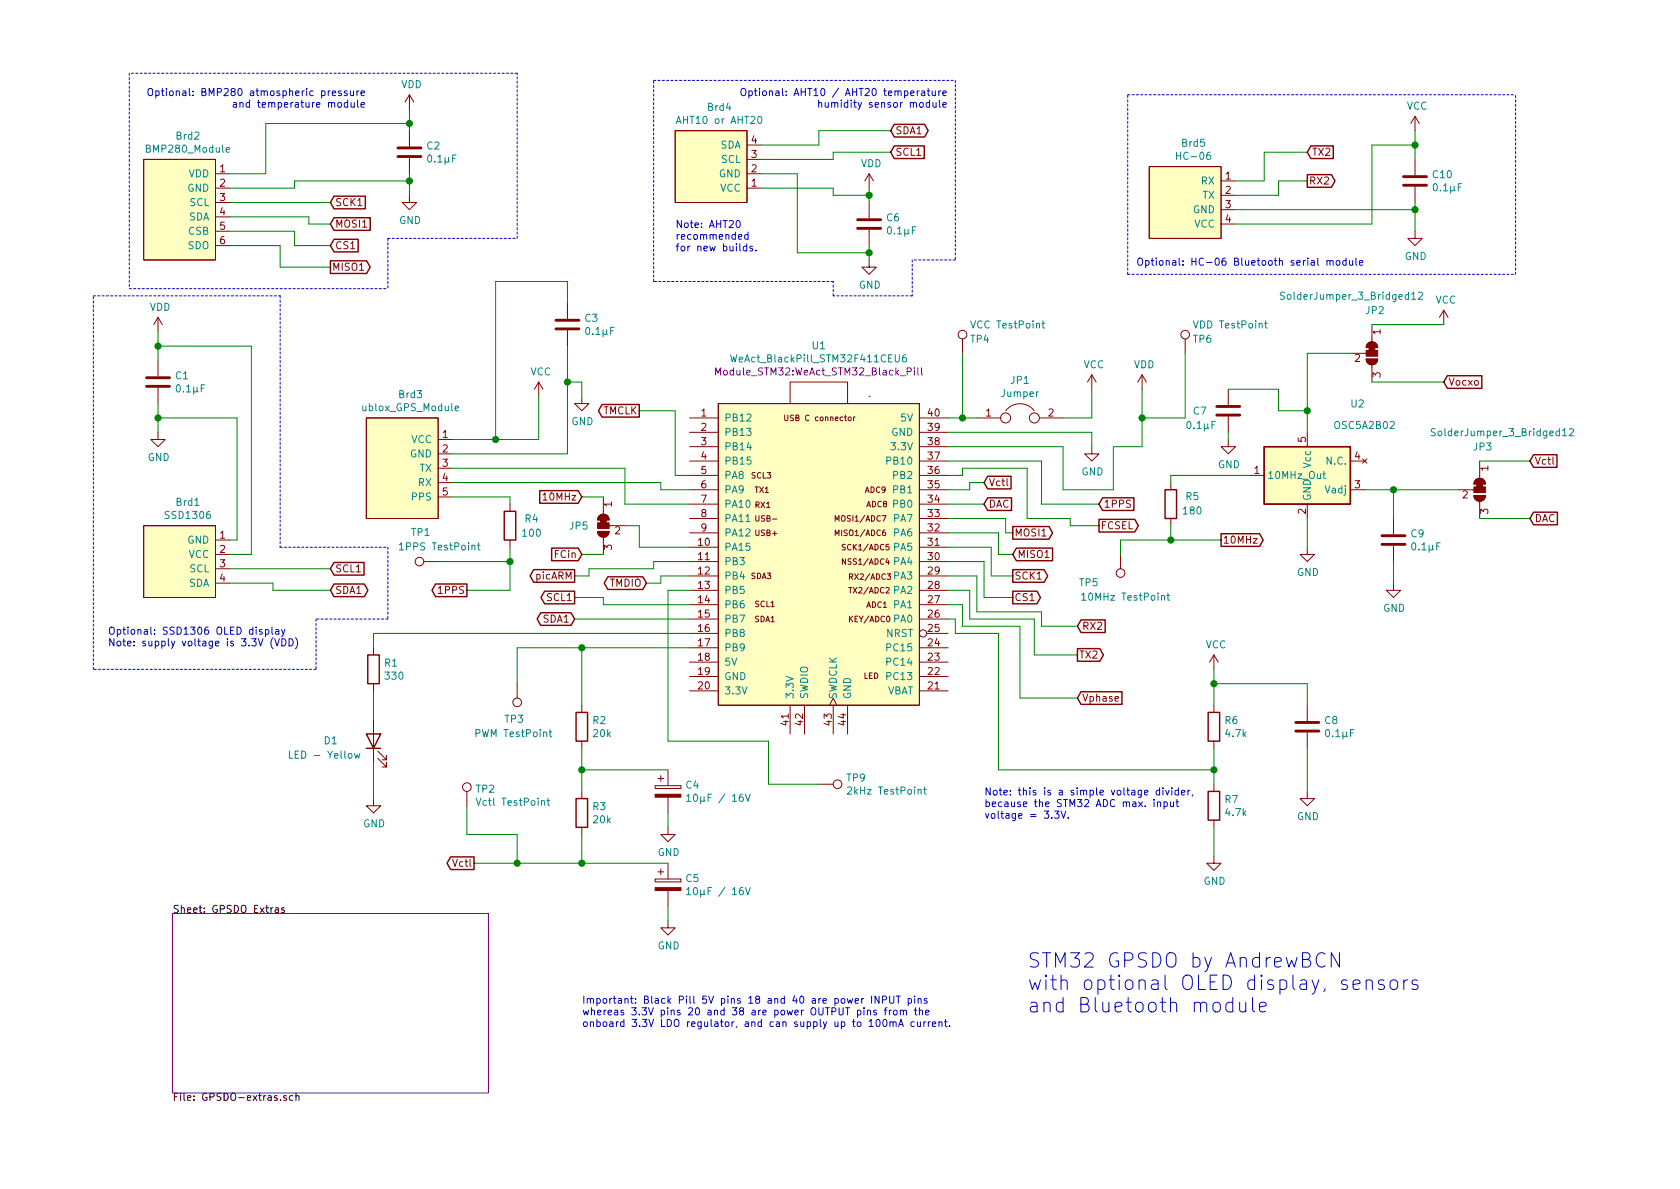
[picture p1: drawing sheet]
<svg xmlns="http://www.w3.org/2000/svg" width="297mm" height="210mm" viewBox="0 0 297 210" stroke-linecap="round" stroke-linejoin="round" font-family="sans-serif">
<path d="M126.5 66.3v-1.3l.4 1 .5-1v1.3M161.7 65v.2M161.7 65.5v.8M162.3 65v1.1l.2 .2M162.9 65v1.1l.2 .2M30.5 161.5h55.9v31.8h-55.9z" fill="none" stroke="#840084" stroke-width=".18"/>
<path d="M48.7 160.6h.5v.8M49.2 160.8l-.4 .1-.2 .2 .1 .2h.5M50.3 160.6l-.3-.1-.2 .2v.2l.5 .1v.3h-.5M50.6 193.8l-.3-.1-.2 .2 .1 .2 .4 .1v.3h-.5M51.8 193.8l-.4-.1-.2 .3 .1 .5h.5M52.3 193.9l.2-.2 .3 .1 .1 .8M52.3 193.3v1.3" fill="none" stroke="#000" stroke-width=".18"/>
<g fill="none" stroke="#840000" stroke-width=".18">
<path d="M72.4 16.8l-.8 1.2M72.4 16.8v2.5M72.4 16.8l.8 1.2M25.4 28.2h12.7v17.8h-12.7zM38.1 30.7h2.5M38.1 33.3h2.5M38.1 35.8h2.5M38.1 38.3h2.5M72.4 34.5v1.3h1.3l-1.3 1.3-1.3-1.3h1.3M72.4 23.1v2.8M72.4 27.9v2.8M119.4 23.1h12.7v12.7h-12.7z"/>
<path d="M132.1 30.7h2.5M132.1 33.3h2.5M132.1 28.2h2.5M132.1 25.6h2.5M153.7 30.7l-.8 1.3M153.7 30.7v2.6M153.7 35.8v2.8M153.7 30.7l.7 1.3M203.2 29.5h12.7v12.7h-12.7zM215.9 32h2.5M215.9 34.5h2.5M215.9 37.1h2.5"/>
<path d="M215.9 39.6h2.5M250.2 20.6v2.5M250.2 28.2v2.8M250.2 33v2.8M250.2 20.6l-.8 1.2M250.2 20.6l.8 1.2M27.9 56.1v2.6M27.9 56.1l-.7 1.3M27.9 56.1l.8 1.3M38.1 40.9h2.5M38.1 43.4h2.5M100.3 53.6v2.8"/>
<path d="M100.3 58.4v2.8M153.7 46v1.2h1.2l-1.2 1.3-1.3-1.3h1.3M153.7 40.6v2.8M170.2 59.9v2.6M209.5 59.9v2.6M242.6 57.4v3M250.2 40.9v1.3h1.3l-1.3 1.2-1.3-1.2h1.3M255.3 54.9l-.8 1.2M255.3 54.9v2.5M255.3 54.9l.7 1.2M27.9 76.4v1.3h1.3l-1.3 1.3-1.2-1.3h1.2M27.9 63.7v2.8"/>
<path d="M27.9 68.6v2.8M64.8 73.9h12.7v17.8h-12.7zM77.5 77.7h2.5M95.2 67.6l-.7 1.2M95.2 67.6v2.5M95.2 67.6l.8 1.2M102.9 70.1v1.3h1.2l-1.2 1.2-1.3-1.2h1.3M121.9 73.9h5.1M121.9 76.4h5.1M121.9 79h5.1M127 71.4h35.6v53.3h-35.6zM138.7 73.4v.8l.2 .2 .4-.1v-.9"/>
<path d="M139.7 71.4v-3.8h10.2v3.8M150 73.8l.2-.1 .2 .1 .1 .4-.1 .1h-.4zM150.9 73.7v.7M151.2 73.7l-.3 .2M153.7 70.1h.1M162.6 73.9h5M162.6 76.4h5M162.6 79h5M172.7 73.9h4.2M177.8 72.6a3.2 3.2 0 0 1 5.1 0M183.8 73.9h4.2M193 79v1.3h1.3l-1.3 1.2-1.2-1.2h1.2"/>
<path d="M193 66.3l-.7 1.3M193 66.3v2.5M193 66.3l.8 1.3M201.9 66.3l-.7 1.3M201.9 66.3v2.5M201.9 66.3l.8 1.3M217.2 77.7v1.3h1.2l-1.2 1.3-1.3-1.3h1.3M217.2 68.8v2.8M217.2 73.7v2.7M231.1 76.4v2.6M238.8 62.5h2.8M241.6 63.5h2a1.02 1.02 0 0 1-1 1 1.02 1.02 0 0 1-1-1z"/>
<path d="M241.8 60.8a1.02 1.02 0 0 1 1.1-.3 1.02 1.02 0 0 1 .7 1h-2zM242.6 64.5v3.1M25.4 93h12.7v12.7h-12.7zM38.1 95.5h2.5M38.1 98h2.5M74.9 99.3h2.6M77.5 80.3h2.5M77.5 82.8h2.5M77.5 85.3h2.5M77.5 87.9h2.5M90.2 89.1v1.3M90.2 95.5v1.3"/>
<path d="M96 87.5l.4-.3v1.2M96 88.4h.7M105.7 94h2a1.02 1.02 0 0 1-1 1 1.02 1.02 0 0 1-1-1zM105.9 91.3a1.02 1.02 0 0 1 1.1-.3 1.02 1.02 0 0 1 .7 .9h-2zM106.7 87.9v3M106.7 95v3M107.7 93h2.8M121.9 99.3h5.1M121.9 84.1h5.1M121.9 86.6h5.1M121.9 81.5h5.1M121.9 96.8h5.1"/>
<path d="M121.9 94.2h5.1M121.9 91.7h5.1M121.9 89.1h5.1M162.6 99.3h5M162.6 84.1h5M162.6 86.6h5M162.6 81.5h5M162.6 96.8h5M162.6 94.2h5M162.6 91.7h5M162.6 89.1h5M178.1 84.6v1.1l.1 .2"/>
<path d="M198.1 98v2.6M207 85.3v1.3M207 91.7v1.3M221 84.1h2.5M231.1 96.8v1.2h1.3l-1.3 1.3-1.2-1.3h1.2M231.1 89.1v2.6M238.8 86.6h2.5M238.8 81.5h2.5M240.9 81.1l.8 .8M241.7 81.1l-.8 .8M246.4 91.7v2.8M246.4 96.5v2.8"/>
<path d="M257.8 86.6h2.8M260.6 87.6h2a1.02 1.02 0 0 1-1 1 1.02 1.02 0 0 1-1-1zM260.8 84.9a1.02 1.02 0 0 1 1.2-.3 1.02 1.02 0 0 1 .6 1h-2zM261.6 81.5v3.1M261.6 88.6v3.1M274.6 80.8v1.1l.2 .2M38.1 100.6h2.5M38.1 103.1h2.5M66 114.5v1.3M121.9 101.8h5.1M121.9 104.4h5.1M121.9 106.9h5.1"/>
<path d="M121.9 109.5h5.1M121.9 112h5.1M121.9 114.5h5.1M121.9 117.1h5.1M121.9 119.6h5.1M162.6 101.8h5M162.6 104.4h5M162.6 106.9h5M162.6 109.5h5M162.6 114.5h5M162.6 117.1h5M162.6 119.6h5"/>
<path d="M163.8 112h3.8M214.6 115.8l-.7 1.3M214.6 115.8v2.6M214.6 115.8l.8 1.3M246.4 103.1v1.3h1.2l-1.2 1.3-1.3-1.3h1.3M66 120.9v1.3M66 127.2v7.7M66.8 134.1l1.5 1.5v-.7v.7h-.7M66.8 132.8l1.5 1.6v-.8v.8h-.7M82.5 139.9v2.6M91.4 120.9v2.5M102.9 124.7v1.3"/>
<path d="M102.9 131.1v1.2M102.9 139.9v1.3M115.8 138.9h4.6v.5h-4.6zM116.3 137.7h1M116.8 137.2v1M118.1 136.1v2.8M121.9 122.2h5.1M139.7 124.7v5.1M142.2 124.7v5.1M144.8 138.7h2.5M146.7 124.7l.6-1.3 .7 1.3M147.3 124.7v5.1"/>
<path d="M149.9 124.7v5.1M162.6 122.2h5M214.6 124.7v1.3M214.6 131.1v1.2M214.6 138.7v1.2M231.1 139.9v1.3h1.3l-1.3 1.3-1.2-1.3h1.2M231.1 124.7v2.8M231.1 129.5v2.8M66 141.2v1.3h1.3l-1.3 1.3-1.2-1.3h1.2M102.9 146.3v1.3M115.8 155.4h4.6v.6h-4.6zM116.3 154.2h1"/>
<path d="M116.8 153.7v1M118.1 146.3v1.3h1.3l-1.3 1.2-1.3-1.2h1.3M118.1 141v2.8M118.1 152.6v2.8M118.1 157.5v2.8M214.6 151.4v1.2h1.3l-1.3 1.3-1.2-1.3h1.2M214.6 145v1.3M118.1 162.8v1.3h1.3l-1.3 1.2-1.3-1.2h1.3"/>
<circle cx="170.2" cy="59.2" r=".76"/>
<circle cx="209.5" cy="59.2" r=".76"/>
<circle cx="177.8" cy="73.9" r=".89"/>
<circle cx="182.9" cy="73.9" r=".89"/>
<circle cx="74.2" cy="99.3" r=".76"/>
<circle cx="163.2" cy="112" r=".63"/>
<circle cx="198.1" cy="101.3" r=".76"/>
<circle cx="82.5" cy="139.2" r=".76"/>
<circle cx="91.4" cy="124.2" r=".76"/>
<circle cx="148.1" cy="138.7" r=".76"/>
</g>
<g fill="none" stroke="#840000" stroke-width=".51">
<path d="M70.4 27.7h4M70.4 26.2h4M151.6 38.9h4.1M248.2 32.8h4M248.2 31.2h4M98.3 58.2h4.1M98.3 56.6h4.1M151.6 40.4h4.1M25.9 68.3h4.1M25.9 66.8h4.1M215.1 73.4h4.1M215.1 71.9h4.1"/>
<path d="M244.3 96.3h4.1M244.3 94.7h4.1M229.1 129.3h4.1M229.1 127.8h4.1"/>
</g>
<g fill="#ffffc2" stroke="#ffffc2" stroke-width=".18">
<path d="M64.8 73.9h12.7v17.8h-12.7z"/>
<path d="M223.5 79h15.3v10.1h-15.3z"/>
<path d="M127 71.4h35.6v53.3h-35.6z"/>
<path d="M203.2 29.5h12.7v12.7h-12.7z"/>
<path d="M25.4 28.2h12.7v17.8h-12.7z"/>
<path d="M119.4 23.1h12.7v12.7h-12.7z"/>
<path d="M25.4 93h12.7v12.7h-12.7z"/>
</g>
<g fill="none" stroke="#008484" stroke-width=".18">
<path d="M40 26.5l.6-.1-.1-.3h-.3l-.2 .2 .1 .6h.4M119.6 21.8l.4-1.2 .4 1.2M134.1 20.7l.2-.1a.67 .67 0 0 1 .4 .6 .67 .67 0 0 1-.4 .6l-.3-.4zM184.2 57.2h.5M184.4 56.7v1.1l.3 .2M223.6 57.2h.5M223.8 56.7v1.1l.3 .2M227.1 51.7h-.5l-.2 .1v.2l.1 .2 .5 .2 .1 .3-.3 .2h-.4M249.6 52l.4-.3v1.2M249.6 52.9h.7M250.8 51.8l.5-.1 .2 .3-.8 .9h.8M80.5 72.2l.6-.1-.1-.2-.4-.1-.1 .2v.6h.5"/>
<path d="M129.2 62.7l.3 1.3 .2-.9 .3 .9 .3-1.3M160.1 62.7l-.3 .1a.87 .87 0 0 0 0 1.2l.4-.1v-.6l-.4-.1-.2 .3M253.8 75.9l-.5-.1-.2 .1-.1 .2 .2 .2 .4 .2 .2 .3-.3 .3-.5-.1M276.3 76.1l.3-.3v1.3M276.3 77.1h.7M277.5 75.9l.5-.1 .2 .3-.8 1h.8M70.6 96.3l.4-.3v1.3M70.6 97.3h.7M84.4 96.4h.5M84.6 96v1.1l.3 .2M131.9 92.2h.7M233.9 83.8h.5"/>
<path d="M234.1 83.4v1l.3 .2M191.3 105.2l.3-.3v1.2M191.3 106.1h.7M206.3 105.3h.5M206.5 104.9v1.1l.3 .1M51.2 132.8v1.3h.6M62.7 133.2l.2 .9 .2-.6 .3 .6 .2-.9M97.1 129.4h.5M97.3 129v1.1l.3 .2M149.9 139.3l.4-.1 .3 .3-.8 .9h.8M163.3 139.6h.5M163.5 139.2v1.1l.3 .1"/>
<path d="M84.2 141.1l.4 1.3 .4-1.3M96.7 141.6h.5M96.9 141.1v1.1l.3 .2M121.4 140.8l.4-.4v1.3M121.4 157.3l.4-.4v1.3M121.4 141.7h.7M121.4 158.2h.7M131.8 140.4l.4 1.3 .4-1.3M131.8 156.9l.4 1.3 .4-1.3"/>
</g>
<g fill="none" stroke="#840000" stroke-width=".25">
<path d="M59.1 38.5h6.4v2.2h-6.4l-.7-1.1zM59.1 34.7h5.5v2.2h-5.5l-.7-1.1zM158.1 22h5.4l.6 1.1-.6 1.1h-5.4l-.6-1.1zM158.1 25.8h5.3v2.2h-5.3l-.6-1.1zM231.1 30.9h4.3l.6 1.1-.6 1.1h-4.3zM231.8 25.8h3.9v2.2h-3.9l-.7-1.1zM58.4 46.1h6.4l.7 1.1-.7 1.2h-6.4zM59.1 42.3h4.2v2.2h-4.2l-.7-1.1zM106.5 71.5h6.5v2.3h-6.5l-.7-1.2zM223.5 79h15.3v10.1h-15.3zM255.9 66.4h6.1v2.3h-6.1l-.6-1.1zM59.1 99.5h5.3v2.2h-5.3l-.7-1.1z"/>
<path d="M89.2 90.4h2v5.1h-2zM95.4 86.8h6.8l.7 1.1-.7 1.1h-6.8zM97.5 96.9h4.7l.7 1.1-.7 1.2h-4.7zM174.6 88h4.2v2.3h-4.2l-.6-1.2zM174.6 84.2h4.2v2.3h-4.2l-.6-1.2zM179.1 93.1h6.4l.6 1.1-.6 1.1h-6.4zM179.7 96.9h6.4v2.3h-6.4l-.6-1.2zM194.3 91.8h6.3l.7 1.2-.7 1.1h-6.3zM194.9 88h5.6v2.3h-5.6l-.6-1.2zM206 86.6h2v5.1h-2zM215.9 94.4h6.8l.6 1.1-.6 1.1h-6.8zM271.1 80.4h4.2v2.2h-4.2l-.6-1.1z"/>
<path d="M271.1 90.6h4.3v2.2h-4.3l-.6-1.1zM59.1 103.3h5.3l.6 1.1-.6 1.1h-5.3l-.7-1.1zM65 115.8h2.1v5.1h-2.1zM77 103.3h5.5v2.2h-5.5l-.6-1.1zM94.4 100.7h7.2v2.3h-7.2l-.7-1.2zM95.6 108.4h5.4l.6 1.1-.6 1.1h-5.4l-.6-1.1zM96.3 104.5h5.3v2.3h-5.3l-.6-1.1zM107.5 102h6.2l.6 1.1-.6 1.1h-6.2l-.7-1.1zM179.1 104.5h4.2l.7 1.2-.7 1.1h-4.2zM179.1 100.7h5.5l.6 1.1-.6 1.2h-5.5zM190.5 114.7h4l.6 1.1-.6 1.1h-4zM191.1 109.6h4.3v2.3h-4.3l-.6-1.2z"/>
<path d="M64.8 129.8h2.5l-1.3 2.5zM64.8 132.3h2.5M101.9 126h2v5.1h-2zM191.1 122.3h7.3v2.3h-7.3l-.6-1.2zM213.6 126h2v5.1h-2zM213.6 139.9h2v5.1h-2zM79.7 151.5h4.1v2.3h-4.1l-.7-1.2zM101.9 141.2h2v5.1h-2z"/>
</g>
<g fill="#840000" stroke="#840000" stroke-width=".18">
<path d="M241.8 60.8a1.02 1.02 0 0 1 1.1-.3 1.02 1.02 0 0 1 .7 1h-2z"/>
<path d="M241.6 63.5h2a1.02 1.02 0 0 1-1 1 1.02 1.02 0 0 1-1-1z"/>
<path d="M242.1 61.5h1v.5h-1z"/>
<path d="M241.6 62h2v1h-2z"/>
<path d="M115.8 140.5h4.6v.5h-4.6z"/>
<path d="M115.8 157h4.6v.5h-4.6z"/>
<path d="M260.8 84.9a1.02 1.02 0 0 1 1.2-.3 1.02 1.02 0 0 1 .6 1h-2z"/>
<path d="M260.6 87.6h2a1.02 1.02 0 0 1-1 1 1.02 1.02 0 0 1-1-1z"/>
<path d="M261.1 85.6h1v.5h-1z"/>
<path d="M260.6 86.1h2v1h-2z"/>
<path d="M105.9 91.3a1.02 1.02 0 0 1 1.1-.3 1.02 1.02 0 0 1 .7 .9h-2z"/>
<path d="M105.7 94h2a1.02 1.02 0 0 1-1 1 1.02 1.02 0 0 1-1-1z"/>
<path d="M106.2 91.9h1v.6h-1z"/>
<path d="M105.7 92.5h2v1h-2z"/>
</g>
<g fill="none" stroke="#0000c2" stroke-width=".18" stroke-dasharray=".4 .4">
<path d="M22.9 12.9v38.1M91.4 12.9h-68.5M115.6 14.2h53.3M168.9 14.2v31.8M199.4 16.8h68.6M16.5 52.3h33M22.9 51h45.7M49.5 52.3v44.5M68.6 42.2h22.8M68.6 42.2v8.8M91.4 42.2v-29.3M115.6 49.8v-35.6"/>
<path d="M147.3 52.3v-2.5M147.3 49.8h-31.7M161.3 52.3h-14M161.3 46v6.3M168.9 46h-7.6M199.4 48.5h68.6M199.4 48.5v-31.7M268 48.5v-31.7M49.5 96.8h19.1M68.6 96.8v12.7M16.5 118.4v-66.1M55.9 118.4h-39.4"/>
<path d="M55.9 109.5v8.9M68.6 109.5h-12.7"/>
</g>
<g fill="none" stroke="#008400" stroke-width=".18">
<path d="M72.4 19.3v3.8M40.6 38.3h14v1.3h3.8M40.6 35.8h17.8M72.4 30.7v3.8M72.4 32h-20.3v1.3h-11.5M72.4 21.8h-25.4v8.9h-6.4M134.6 33.3h12.7v1.2h6.4M134.6 30.7h6.4v14h12.7M153.7 33.3v2.5M157.5 26.9h-10.2v1.3h-12.7M157.5 23.1h-12.7v2.5h-10.2M218.4 37.1h31.8"/>
<path d="M231.1 26.9h-7.6v5.1h-5.1M231.1 32h-5v2.5h-7.7M250.2 23.1v5.1M250.2 35.8v5.1M250.2 25.6h-7.6v14h-24.2M27.9 58.7v5M40.6 40.9h11.5v2.5h6.3M40.6 43.4h8.9v3.8h8.9M100.3 53.6v-3.8h-12.7v27.9M153.7 43.4v2.6M242.6 57.4h12.7M27.9 61.2h16.5v36.8h-3.8"/>
<path d="M27.9 73.9h14v21.6h-1.3M27.9 71.4v5M95.2 70.1v7.6h-15.2M100.3 67.6h2.6v2.5M100.3 61.2v19.1h-20.3M113 72.6h6.4v11.5h2.5M167.6 73.9h5.1M167.6 76.4h25.4v2.6M170.2 62.5v11.4M193 68.8v5.1h-5M201.9 68.8v10.2h-5.1v7.6h-8.8v-7.6h-20.4M209.5 62.5v11.4h-7.6"/>
<path d="M217.2 68.8h8.9v3.8h5M217.2 76.4v1.3M238.8 62.5h-7.7v13.9M242.6 67.6h12.7M77.5 99.3h12.7M80 87.9h10.2v1.2M80 82.8h30.5v6.3h11.4M80 85.3h36.8v1.3h5.1M90.2 96.8v7.6h-7.7M102.9 98h3.8M102.9 87.9h3.8M110.5 93h2.5v3.8h8.9"/>
<path d="M121.9 99.3h-6.3v1.3h-11.5v1.2h-2.5M167.6 84.1h2.6v-1.3h11.4v8.9h7.6v1.3h5.1M167.6 91.7h10.2v2.5h1.3M167.6 89.1h6.4M167.6 81.5h16.5v7.6h10.2M167.6 94.2h8.9v3.8h2.6M167.6 96.8h7.7v5h3.8M167.6 99.3h6.4v6.4h5.1M174 85.3h-2.6v1.3h-3.8M207 93v2.5M215.9 95.5h-17.8v2.5M221 84.1h-14v1.2"/>
<path d="M231.1 91.7v5.1M241.3 86.6h16.5M246.4 86.6v5.1M246.4 99.3v3.8M261.6 91.7h8.9M261.6 81.5h8.9M40.6 103.1h7.7v1.3h10.1M40.6 100.6h17.8M101.6 105.7h5.1v1.2h15.2M101.6 109.5h20.3M102.9 114.5v10.2M121.9 104.4h-3.8v26.7h17.8v7.6h8.9"/>
<path d="M121.9 101.8h-5.1v1.3h-2.5M121.9 114.5h-30.5v6.4M121.9 112h-55.9v2.5M167.6 106.9h2.6v3.8h10.1v12.7h10.2M167.6 101.8h5.1v6.4h11.4v2.5h6.4M167.6 104.4h3.8v5.1h11.5v6.3h7.6M167.6 109.5h1.3v2.5h7.6v24.1h38.1M214.6 118.4v6.3M66 122.2v5M66 134.9v6.3M102.9 132.3v7.6M102.9 136.1h15.2"/>
<path d="M214.6 120.9h16.5v3.8M214.6 132.3v6.4M231.1 132.3v7.6M82.5 142.5v5.1h8.9v5M83.8 152.6h34.3M102.9 147.6v5M118.1 143.8v2.5M214.6 146.3v5.1M118.1 160.3v2.5"/>
</g>
<g fill="none" stroke="#0000c2" stroke-width=".18">
<path d="M26.2 15.8a.45 .45 0 0 1 .7 0 .88 .88 0 0 1-.2 1.1h-.4a1.07 1.07 0 0 1-.1-1.1zM27.6 16.1h.3l.2 .2-.1 .6h-.4M27.6 16.1v1.2M28.5 16.1h.5M28.7 15.6v1.1l.3 .2M29.4 15.6v.2M29.4 16.1v.8M30.1 16.1h.3l.2 .1v.5l-.1 .2h-.3l-.2-.1v-.5zM41.3 18.2h.5v.8M41.8 18.4l-.4 .1-.2 .2 .1 .2h.5M42.4 18.3l.2-.2 .3 .1 .1 .8M42.4 18.1v.9"/>
<path d="M44.1 18.2l-.3-.1-.3 .3 .1 .5h.5M63.1 16.1v.8M63.5 16.1h-.3l-.1 .2M63.8 16.5l.6-.1v-.3h-.4l-.2 .2 .1 .6h.5M63.8 18.5l.6-.1v-.2l-.4-.1-.2 .2 .1 .6h.5M131.1 15.8l.2-.2a.45 .45 0 0 1 .6 .5v.4l-.2 .4h-.5a.92 .92 0 0 1-.1-1.1zM132.4 16.1h.4l.2 .2-.1 .6h-.5M132.4 16.1v1.2M133.4 16.1h.5M133.6 15.6v1.1l.3 .2M134.3 15.6v.2M134.3 16.1v.8"/>
<path d="M135 16.1h.3l.2 .2-.1 .6h-.3l-.3-.2zM144.8 18.3l.1-.2 .3 .1 .1 .8M144.8 17.7v1.3M145.9 18.1l.1 .8 .3 .1 .2-.2M146.5 18.1v.9M166.7 16.5l.6-.1v-.3h-.4l-.2 .2 .1 .6h.5M166.7 18.5l.6-.1v-.2l-.4-.1-.2 .2 .1 .6h.5M130.3 39.1l.2-.1a.67 .67 0 0 1 .4 .6 .67 .67 0 0 1-.4 .7l-.3-.3-.1-.2zM132 43.6l-.4-.1-.2 .3 .1 .5h.5M132 43.1v1.3M132.3 41.5h-.4l-.3 .2 .2 .6h.5M132.3 41v1.3"/>
<path d="M133 43.6l-.3-.1-.1 .2v.2l.4 .1v.3h-.4M133.7 44.2v.2M201.2 45.8l.3-.2a.47 .47 0 0 1 .5 .5v.6l-.3 .2h-.4a1 1 0 0 1-.1-1.1zM202.6 46.1h.3l.3 .2-.2 .6h-.4M202.6 46.1v1.2M203.5 46.1h.5M203.7 45.6v1.1l.3 .2M204.4 45.6v.2M204.4 46.1v.8M205.1 46.1h.3l.2 .1-.1 .7h-.3l-.2-.2zM206.2 46.2l.2-.1h.3v.8M206.2 46.1v.8"/>
<path d="M239.8 45.6v1.1l.1 .2M240.4 46.5l.6-.1-.1-.3h-.4l-.1 .1v.7h.5M46.3 111.4l-.3-.1-.2 .2 .1 .2 .4 .1v.3h-.5M46.9 111.4l.4-.1 .2 .3-.1 .5h-.5M46.9 111.3v1.3M48.1 110.9v1.1l.2 .2M48.3 112.8a1.47 1.47 0 0 0 0 1.9M48.6 112.9l.4 1.3 .4-1.3M48.7 111.4h.5l.1 .8M49.3 111.6l-.4 .1-.2 .2v.2h.6M49.8 111.3l.3 .9M49.8 112.9a.64 .64 0 0 1 .8 .7 .64 .64 0 0 1-.8 .6z"/>
<path d="M50.4 111.3l-.4 1.2-.2 .1M51.1 112.9a.64 .64 0 0 1 .7 .7 .64 .64 0 0 1-.7 .6zM52.2 112.8a1.4 1.4 0 0 1 0 1.9M205 139.8l-.4-.1-.2 .3 .1 .5h.5M205 139.3v1.3M205.6 139.3v.1M205.6 139.7v.9M206.1 139.7l.3 .9 .3-.9M207.2 139.3v.1M207.2 139.7v.9M208.4 139.8l-.4-.1-.3 .3 .1 .5h.6M208.4 139.3v1.3"/>
<path d="M210 139.7v.9M210.4 139.7l-.4 .3M186.5 143.4h.7l-.4 .5 .4 .1v.5l-.2 .2-.5-.1M187.6 143.4l.4 1.3 .4-1.3M188.9 144.6v.1M204 141.4v.1M204 141.8v.8M204.6 141.9l.2-.1 .3 .1 .1 .7M204.6 141.8v.8M205.8 141.9l.4-.1 .2 .2-.1 .6h-.5M205.8 141.8v1.3M207 141.8v.8h.3l.2-.1"/>
<path d="M207.5 141.8v.8M207.9 141.8h.5M208.1 141.4v1.1l.3 .1M208.9 140.2l.6-.2-.1-.2-.3-.1-.2 .2v.6h.5M210.9 140.5l-.1 .3M151.2 177l.6-.1-.1-.3h-.3l-.2 .2 .1 .6h.4M152.3 176.6v.8M152.7 176.6l-.4 .2M153.4 178.8l.1-.2 .3 .1 .1 .8M153.4 178.6v.9M154.1 176.1v1.3M154.9 178.7l-.3-.1-.1 .2v.2l.4 .1v.3h-.4"/>
<path d="M155.4 176.1v1.3l-.7-1.3v1.3M156 176.8h.6l.2-.2-.1-.3-.2-.2h-.5v1.3M156.3 178.6h.5M156.8 178.2l-.3 .2v1.1M157.3 178.6v.9M157.3 176.1v1.1l.3 .2h.3l.1-.2v-1.1M157.6 178.6l-.2 .1-.1 .2M158.1 178.7l.3-.1 .2 .2-.1 .6-.3 .1-.2-.3zM158.4 176.1h.8M158.8 176.1v1.3M159.2 178.8l.2-.2 .3 .1v.8M159.2 178.6v.9"/>
<path d="M159.7 178.8l.2-.2 .3 .1 .1 .8M160.6 176.6h.3l.3 .2-.1 .6h-.5M160.6 176.6v1.2M161.6 178.6h.5M161.7 176.1v.2M161.7 176.6v.8M161.8 178.2v1.1l.3 .2M162.3 176.7l.2-.1h.3l.1 .8M162.3 176.6v.8M162.6 178.8l.1-.2 .3 .1 .1 .8M162.6 178.2v1.3M163.7 179l.6-.1-.1-.2-.4-.1-.1 .2v.6h.5"/>
<path d="M163.9 176.6h-.3l-.2 .2 .1 .1 .4 .2v.3h-.5M218 177.4l-.8-.2-.5 .5v.8l.3 .3 .2 .1 .8-.1M218 176.4v2.5M219.2 177.2l.1 1.6a.7 .7 0 0 0 1-.1M220.3 177.2v1.7M221.5 176.4v2.2l.3 .3M222.7 178.1l1.2-.3-.1-.4-.8-.2-.3 .4v1l.1 .2 .2 .1 .8-.1M234.3 168.7a.96 .96 0 0 0-1.1-.1 .96 .96 0 0 0-.5 1 1.08 1.08 0 0 0 .3 1.1 1.08 1.08 0 0 0 1.2 .2l.1-.1M236.8 168.5v2.5l-1.4-2.5v2.5M239.2 174.1l1.3-.2-.2-.5-.7-.1-.4 .3v1l.2 .2 .2 .2 .7-.2M241.6 173.5a.63 .63 0 0 1 1 .1v1.4M241.6 173.3v1.7"/>
<path d="M244.7 173.4a.6 .6 0 0 0-1 .2l.1 .4 .6 .1 .4 .4-.1 .3-.3 .2-.7-.2M245.9 173.5a.69 .69 0 0 1 .7-.2 .69 .69 0 0 1 .5 .5v.7a.7 .7 0 0 1-.7 .5 .7 .7 0 0 1-.6-.5v-.7zM248.2 173.3v1.7M248.9 173.3a.64 .64 0 0 0-.7 .5M250.6 173.4l-.6-.1-.2 .1-.1 .2 .1 .4 .8 .2 .1 .3-.1 .3-.2 .2-.7-.2M155 180.4l.2-.1a.69 .69 0 0 1 .4 .6 .69 .69 0 0 1-.4 .6l-.2-.1-.1-.4zM156.2 180.4l.2-.1a.67 .67 0 0 1 .4 .6 .67 .67 0 0 1-.4 .6l-.3-.5zM157.4 180.8l.2-.1h.2l.1 .8M157.4 180.7v.8M157.9 180.9l.2-.2h.3v.8M158.9 181.5l.4-1.2 .4 1.2M159 181.2h.6"/>
<path d="M161.6 180.7h-.3l-.2 .2 .1 .6h.4M162.2 180.7l.1 .8h.3l.1-.1M162.7 180.7v.8M163.3 180.7v.8M163.7 180.7l-.4 .2M164.1 180.7v.8M164.5 180.7l-.4 .2M164.9 181.1l.6-.1-.1-.3h-.4l-.1 .2v.6h.5M166 180.8l.2-.1h.3v.8M166 180.7v.8M167 180.7h.5M167.2 180.3v1.1l.3 .1"/>
<path d="M167.9 181.4v.1"/>
</g>
<g fill="#008400" stroke="#008400" stroke-width=".25">
<circle cx="153.7" cy="34.5" r=".51"/>
<circle cx="214.6" cy="120.9" r=".51"/>
<circle cx="90.2" cy="99.3" r=".51"/>
<circle cx="207" cy="95.5" r=".51"/>
<circle cx="72.4" cy="32" r=".51"/>
<circle cx="246.4" cy="86.6" r=".51"/>
<circle cx="27.9" cy="73.9" r=".51"/>
<circle cx="231.1" cy="72.6" r=".51"/>
<circle cx="250.2" cy="37.1" r=".51"/>
<circle cx="27.9" cy="61.2" r=".51"/>
<circle cx="91.4" cy="152.6" r=".51"/>
<circle cx="102.9" cy="136.1" r=".51"/>
<circle cx="72.4" cy="21.8" r=".51"/>
<circle cx="100.3" cy="67.6" r=".51"/>
<circle cx="102.9" cy="114.5" r=".51"/>
<circle cx="250.2" cy="25.6" r=".51"/>
<circle cx="87.6" cy="77.7" r=".51"/>
<circle cx="102.9" cy="152.6" r=".51"/>
<circle cx="170.2" cy="73.9" r=".51"/>
<circle cx="201.9" cy="73.9" r=".51"/>
<circle cx="153.7" cy="44.7" r=".51"/>
<circle cx="214.6" cy="136.1" r=".51"/>
</g>
<g font-size="3.5" fill="#0000c2">
<text x="181.6" y="171.1">STM32 GPSDO by AndrewBCN</text>
<text x="181.6" y="175.1">with optional OLED display, sensors</text>
<text x="181.6" y="179.1">and Bluetooth module</text>
</g>
<g font-size="1.8" fill="#0000c2">
<text x="30.7" y="17">Optional: BMP280 atmospheric pressure</text>
<text x="136" y="17">Optional: AHT10 / AHT20 temperature</text>
<text x="44.1" y="19">and temperature module</text>
<text x="147.2" y="19">humidity sensor module</text>
<text x="119.4" y="40.3">Note: AHT20</text>
<text x="119.4" y="42.4">recommended</text>
<text x="119.4" y="44.4">for new builds.</text>
<text x="207.3" y="47">Optional: HC-06 Bluetooth serial module</text>
<text x="19" y="112.2">Optional: SSD1306 OLED display</text>
<text x="19" y="114.3">Note: supply voltage is 3.3V (VDD)</text>
<text x="174" y="140.7">Note: this is a simple voltage divider,</text>
<text x="174" y="142.7">because the STM32 ADC max. input</text>
<text x="174" y="144.8">voltage = 3.3V.</text>
<text x="102.9" y="177.5">Important: Black Pill 5V pins 18 and 40 are power INPUT pins</text>
<text x="102.9" y="179.5">whereas 3.3V pins 20 and 38 are power OUTPUT pins from the</text>
<text x="102.9" y="181.6">onboard 3.3V LDO regulator, and can supply up to 100mA current.</text>
</g>
<g font-size="1.8" fill="#008484">
<text x="70.9" y="15.6">VDD</text>
<text x="120.2" y="21.9">AHT10 or AHT20</text>
<text x="125.2" y="19.6">Brd4</text>
<text x="248.7" y="19.4">VCC</text>
<text x="26.2" y="27">BMP280_Module</text>
<text x="31.2" y="24.7">Brd2</text>
<text x="75.5" y="26.4">C2</text>
<text x="75.8" y="28.7">0.1µF</text>
<text x="127.3" y="26.3">SDA</text>
<text x="127.5" y="28.8">SCL</text>
<text x="152.2" y="29.6">VDD</text>
<text x="208.5" y="28.3">HC-06</text>
<text x="209" y="26">Brd5</text>
<text x="33.1" y="33.9">GND</text>
<text x="33.4" y="31.4">VDD</text>
<text x="127.1" y="31.4">GND</text>
<text x="127.3" y="33.9">VCC</text>
<text x="212.4" y="32.6">RX</text>
<text x="212.6" y="35.2">TX</text>
<text x="253.4" y="31.5">C10</text>
<text x="253.6" y="33.8">0.1µF</text>
<text x="33.4" y="39">SDA</text>
<text x="33.4" y="41.5">CSB</text>
<text x="33.6" y="36.4">SCL</text>
<text x="70.6" y="39.6">GND</text>
<text x="156.8" y="39.1">C6</text>
<text x="157.1" y="41.4">0.1µF</text>
<text x="210.9" y="37.7">GND</text>
<text x="211.2" y="40.3">VCC</text>
<text x="33.2" y="44.1">SDO</text>
<text x="248.4" y="46">GND</text>
<text x="151.8" y="51">GND</text>
<text x="227.2" y="53">SolderJumper_3_Bridged12</text>
<text x="253.8" y="53.7">VCC</text>
<text x="26.5" y="55">VDD</text>
<text x="103.5" y="56.9">C3</text>
<text x="103.7" y="59.2">0.1µF</text>
<text x="172" y="58.1">VCC TestPoint</text>
<text x="211.4" y="58.1">VDD TestPoint</text>
<text x="241.5" y="55.5">JP2</text>
<text x="130.1" y="64.1">WeAct_BlackPill_STM32F411CEU6</text>
<text x="143.7" y="61.8">U1</text>
<text x="171.6" y="60.6">TP4</text>
<text x="191.6" y="65.1">VCC</text>
<text x="200.5" y="65.1">VDD</text>
<text x="211" y="60.6">TP6</text>
<text x="31.1" y="67.1">C1</text>
<text x="31.3" y="69.4">0.1µF</text>
<text x="70.6" y="70.4">Brd3</text>
<text x="93.8" y="66.4">VCC</text>
<text x="177.1" y="70.2">Jumper</text>
<text x="178.8" y="67.9">JP1</text>
<text x="64.3" y="72.7">ublox_GPS_Module</text>
<text x="101" y="75.2">GND</text>
<text x="128" y="74.5">PB12</text>
<text x="128" y="77.1">PB13</text>
<text x="157.6" y="77.1">GND</text>
<text x="159.4" y="74.5">5V</text>
<text x="210" y="75.9">0.1µF</text>
<text x="211" y="73.3">C7</text>
<text x="236.1" y="75.9">OSC5A2B02</text>
<text x="238.9" y="72.1">U2</text>
<text x="253.9" y="77.1">SolderJumper_3_Bridged12</text>
<text x="26.1" y="81.5">GND</text>
<text x="72.5" y="80.9">GND</text>
<text x="72.7" y="78.4">VCC</text>
<text x="74.2" y="83.4">TX</text>
<text x="128" y="79.6">PB14</text>
<text x="128" y="82.2">PB15</text>
<text x="157.1" y="82.2">PB10</text>
<text x="157.9" y="79.6">3.3V</text>
<text x="215.3" y="82.8">GND</text>
<text x="231.8" y="82.6" transform="rotate(-90 231.8 82.6)">Vcc</text>
<text x="234.7" y="82.2">N.C.</text>
<text x="260.6" y="79.7">JP3</text>
<text x="31.2" y="89.5">Brd1</text>
<text x="72.9" y="88.5">PPS</text>
<text x="74" y="86">RX</text>
<text x="128" y="84.7">PA8</text>
<text x="128" y="87.2">PA9</text>
<text x="128" y="89.8">PA10</text>
<text x="158.1" y="89.8">PB0</text>
<text x="158.1" y="87.2">PB1</text>
<text x="158.1" y="84.7">PB2</text>
<text x="191.2" y="84.1">GND</text>
<text x="209.7" y="88.4">R5</text>
<text x="224" y="84.7">10MHz_Out</text>
<text x="231.8" y="88.6" transform="rotate(-90 231.8 88.6)">GND</text>
<text x="234.5" y="87.2">Vadj</text>
<text x="29.4" y="91.8">SSD1306</text>
<text x="72.8" y="94.8">TP1</text>
<text x="92.5" y="94.9">100</text>
<text x="92.9" y="92.4">R4</text>
<text x="100.8" y="93.6">JP5</text>
<text x="128" y="92.3">PA11</text>
<text x="128" y="94.9">PA12</text>
<text x="158.1" y="94.9">PA6</text>
<text x="158.1" y="92.3">PA7</text>
<text x="209.3" y="91">180</text>
<text x="249.5" y="95">C9</text>
<text x="33.1" y="96.1">GND</text>
<text x="33.4" y="98.7">VCC</text>
<text x="33.6" y="101.2">SCL</text>
<text x="71.2" y="97.3">1PPS TestPoint</text>
<text x="128" y="97.4">PA15</text>
<text x="128" y="99.9">PB3</text>
<text x="158.1" y="99.9">PA4</text>
<text x="158.1" y="97.4">PA5</text>
<text x="229.3" y="101.8">GND</text>
<text x="249.8" y="97.3">0.1µF</text>
<text x="33.4" y="103.8">SDA</text>
<text x="128" y="102.5">PB4</text>
<text x="128" y="105">PB5</text>
<text x="128" y="107.6">PB6</text>
<text x="158.1" y="107.6">PA1</text>
<text x="158.1" y="105">PA2</text>
<text x="158.1" y="102.5">PA3</text>
<text x="190.9" y="103.7">TP5</text>
<text x="191.9" y="106.2">10MHz TestPoint</text>
<text x="128" y="110.1">PB7</text>
<text x="128" y="112.6">PB8</text>
<text x="156.7" y="112.6">NRST</text>
<text x="158.1" y="110.1">PA0</text>
<text x="244.6" y="108.2">GND</text>
<text x="68" y="117.9">R1</text>
<text x="128" y="115.2">PB9</text>
<text x="128" y="117.7">5V</text>
<text x="157.1" y="117.7">PC14</text>
<text x="157.1" y="115.2">PC15</text>
<text x="213.2" y="114.6">VCC</text>
<text x="68.2" y="120.2">330</text>
<text x="128" y="120.3">GND</text>
<text x="128" y="122.8">3.3V</text>
<text x="140.3" y="123.7" transform="rotate(-90 140.3 123.7)">3.3V</text>
<text x="142.9" y="123.7" transform="rotate(-90 142.9 123.7)">SWDIO</text>
<text x="148" y="123.7" transform="rotate(-90 148 123.7)">SWDCLK</text>
<text x="150.5" y="123.7" transform="rotate(-90 150.5 123.7)">GND</text>
<text x="156.7" y="122.8">VBAT</text>
<text x="157.1" y="120.3">PC13</text>
<text x="57.4" y="131.6">D1</text>
<text x="84.4" y="130.3">PWM TestPoint</text>
<text x="89.3" y="127.8">TP3</text>
<text x="104.9" y="128">R2</text>
<text x="105" y="130.3">20k</text>
<text x="216.6" y="128">R6</text>
<text x="216.8" y="130.3">4.7k</text>
<text x="234.3" y="128">C8</text>
<text x="234.5" y="130.3">0.1µF</text>
<text x="52" y="134.2">LED - Yellow</text>
<text x="84.2" y="140.2">TP2</text>
<text x="84.8" y="142.5">Vctl TestPoint</text>
<text x="104.9" y="143.3">R3</text>
<text x="121.3" y="139.5">C4</text>
<text x="122.6" y="141.8">10µF / 16V</text>
<text x="149.7" y="138.2">TP9</text>
<text x="150.4" y="140.5">2kHz TestPoint</text>
<text x="216.6" y="142">R7</text>
<text x="64.2" y="146.3">GND</text>
<text x="105" y="145.6">20k</text>
<text x="216.8" y="144.3">4.7k</text>
<text x="229.3" y="145">GND</text>
<text x="116.3" y="151.4">GND</text>
<text x="121.3" y="156">C5</text>
<text x="122.6" y="158.3">10µF / 16V</text>
<text x="212.8" y="156.5">GND</text>
<text x="116.3" y="167.9">GND</text>
</g>
<g font-size="1.8" fill="#840000">
<text x="158.3" y="23.7">SDA1</text>
<text x="132.9" y="27.9">3</text>
<text x="132.9" y="25.4">4</text>
<text x="158.3" y="27.6">SCL1</text>
<text x="231.9" y="27.6">TX2</text>
<text x="38.9" y="30.5">1</text>
<text x="38.9" y="33">2</text>
<text x="38.9" y="35.6">3</text>
<text x="132.9" y="33">1</text>
<text x="132.9" y="30.5">2</text>
<text x="216.7" y="31.7">1</text>
<text x="216.7" y="34.3">2</text>
<text x="231.4" y="32.6">RX2</text>
<text x="38.9" y="38.1">4</text>
<text x="38.9" y="40.6">5</text>
<text x="59.2" y="40.3">MOSI1</text>
<text x="59.2" y="36.4">SCK1</text>
<text x="216.7" y="36.8">3</text>
<text x="216.7" y="39.4">4</text>
<text x="38.9" y="43.2">6</text>
<text x="58.7" y="47.9">MISO1</text>
<text x="59.2" y="44.1">CS1</text>
<text x="244.1" y="59.2" transform="rotate(-90 244.1 59.2)">1</text>
<text x="239.5" y="64">2</text>
<text x="244.1" y="66.8" transform="rotate(-90 244.1 66.8)">3</text>
<text x="256.1" y="68.2">Vocxo</text>
<text x="78.3" y="77.5">1</text>
<text x="106.6" y="73.3">TMCLK</text>
<text x="124" y="73.7">1</text>
<text x="124" y="76.2">2</text>
<text x="164.1" y="76.2">39</text>
<text x="164.1" y="73.7">40</text>
<text x="174.3" y="73.7">1</text>
<text x="185.4" y="73.7">2</text>
<text x="78.3" y="80">2</text>
<text x="78.3" y="82.5">3</text>
<text x="124" y="78.7">3</text>
<text x="124" y="81.3">4</text>
<text x="124" y="83.8">5</text>
<text x="164.1" y="83.8">36</text>
<text x="164.1" y="81.3">37</text>
<text x="164.1" y="78.7">38</text>
<text x="221.8" y="83.8">1</text>
<text x="230.9" y="78.2" transform="rotate(-90 230.9 78.2)">5</text>
<text x="239.5" y="81.3">4</text>
<text x="263.1" y="83.3" transform="rotate(-90 263.1 83.3)">1</text>
<text x="271.3" y="82.2">Vctl</text>
<text x="78.3" y="85.1">4</text>
<text x="78.3" y="87.6">5</text>
<text x="96.5" y="88.5">10MHz</text>
<text x="108.2" y="89.6" transform="rotate(-90 108.2 89.6)">1</text>
<text x="124" y="86.4">6</text>
<text x="124" y="88.9">7</text>
<text x="164.1" y="88.9">34</text>
<text x="164.1" y="86.4">35</text>
<text x="174.8" y="89.8">DAC</text>
<text x="174.8" y="86">Vctl</text>
<text x="195.1" y="89.8">1PPS</text>
<text x="239.5" y="86.4">3</text>
<text x="258.6" y="88.1">2</text>
<text x="38.9" y="95.2">1</text>
<text x="108.7" y="94.5">2</text>
<text x="124" y="91.4">8</text>
<text x="124" y="94">9</text>
<text x="164.1" y="94">32</text>
<text x="164.1" y="91.4">33</text>
<text x="179.3" y="94.9">MOSI1</text>
<text x="194.6" y="93.6">FCSEL</text>
<text x="230.9" y="90.9" transform="rotate(-90 230.9 90.9)">2</text>
<text x="263.1" y="90.9" transform="rotate(-90 263.1 90.9)">3</text>
<text x="271.3" y="92.3">DAC</text>
<text x="38.9" y="97.8">2</text>
<text x="38.9" y="100.3">3</text>
<text x="59.2" y="101.2">SCL1</text>
<text x="98.1" y="98.7">FCin</text>
<text x="108.2" y="97.3" transform="rotate(-90 108.2 97.3)">3</text>
<text x="123.5" y="96.5">10</text>
<text x="123.5" y="99.1">11</text>
<text x="123.5" y="101.6">12</text>
<text x="164.1" y="101.6">29</text>
<text x="164.1" y="99.1">30</text>
<text x="164.1" y="96.5">31</text>
<text x="179.9" y="98.7">MISO1</text>
<text x="216.2" y="96.1">10MHz</text>
<text x="38.9" y="102.9">4</text>
<text x="59.2" y="105">SDA1</text>
<text x="77.8" y="105">1PPS</text>
<text x="94.8" y="102.5">picARM</text>
<text x="96.8" y="106.3">SCL1</text>
<text x="107.8" y="103.8">TMDIO</text>
<text x="123.5" y="104.1">13</text>
<text x="123.5" y="106.7">14</text>
<text x="164.1" y="106.7">27</text>
<text x="164.1" y="104.1">28</text>
<text x="179.3" y="106.3">CS1</text>
<text x="179.3" y="102.5">SCK1</text>
<text x="96.1" y="110.1">SDA1</text>
<text x="123.5" y="109.2">15</text>
<text x="123.5" y="111.8">16</text>
<text x="164.1" y="111.8">25</text>
<text x="164.1" y="109.2">26</text>
<text x="191.3" y="111.4">RX2</text>
<text x="123.5" y="114.3">17</text>
<text x="123.5" y="116.8">18</text>
<text x="123.5" y="119.4">19</text>
<text x="164.1" y="119.4">22</text>
<text x="164.1" y="116.8">23</text>
<text x="164.1" y="114.3">24</text>
<text x="190.8" y="116.5">TX2</text>
<text x="123.5" y="121.9">20</text>
<text x="164.1" y="121.9">21</text>
<text x="191.3" y="124.1">Vphase</text>
<text x="139.4" y="128.2" transform="rotate(-90 139.4 128.2)">41</text>
<text x="142" y="128.2" transform="rotate(-90 142 128.2)">42</text>
<text x="147.1" y="128.2" transform="rotate(-90 147.1 128.2)">43</text>
<text x="149.6" y="128.2" transform="rotate(-90 149.6 128.2)">44</text>
<text x="80.3" y="153.3">Vctl</text>
</g>
<text font-size="1.8" fill="#840084" x="127.3" y="66.4">Module_STM32:WeAct_STM32_Black_Pill</text>
<g font-size="1.8">
<text x="30.5" y="161.4">Sheet: GPSDO Extras</text>
<text x="30.5" y="194.7">File: GPSDO-extras.sch</text>
</g>
<g font-size="1.4" fill="#840000">
<text x="139.2" y="74.4">USB C connector</text>
<text x="132.9" y="84.6">SCL3</text>
<text x="133.5" y="87.1">TX1</text>
<text x="133.5" y="89.8">RX1</text>
<text x="152.9" y="87.1">ADC9</text>
<text x="153.2" y="89.7">ADC8</text>
<text x="133.7" y="94.8">USB+</text>
<text x="133.8" y="92.2">USB-</text>
<text x="147.9" y="94.8">MISO1/ADC6</text>
<text x="147.9" y="92.2">MOSI1/ADC7</text>
<text x="149.1" y="97.3">SCK1/ADC5</text>
<text x="149.2" y="99.8">NSS1/ADC4</text>
<text x="132.8" y="102.4">SDA3</text>
<text x="133.5" y="107.3">SCL1</text>
<text x="150.4" y="104.9">TX2/ADC2</text>
<text x="150.4" y="102.5">RX2/ADC3</text>
<text x="153.2" y="107.5">ADC1</text>
<text x="133.4" y="110">SDA1</text>
<text x="150.3" y="110">KEY/ADC0</text>
<text x="152.7" y="120">LED</text>
</g>
</svg>
